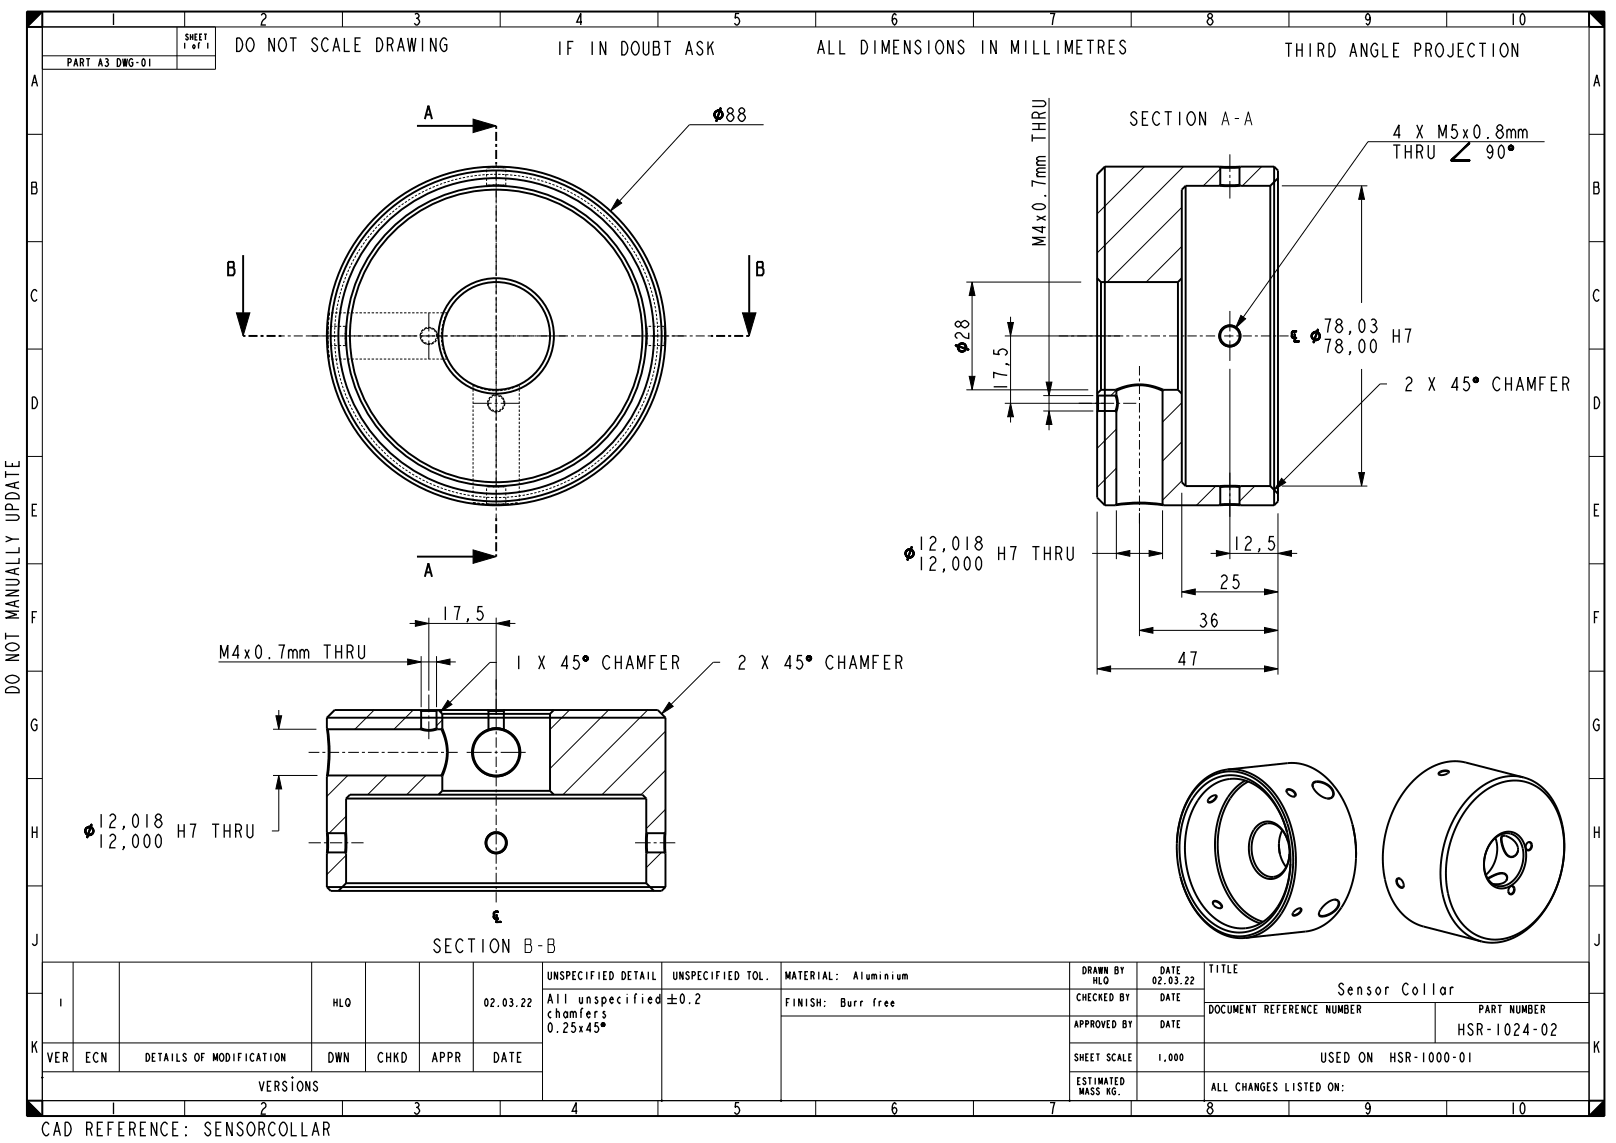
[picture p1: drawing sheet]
<svg xmlns="http://www.w3.org/2000/svg" width="420mm" height="297mm" viewBox="0 0 420 297" stroke-linecap="round" stroke-linejoin="round" font-family="sans-serif">
<g fill="#000">
<path d="M7 3h4l-4 4zM413 3h4v4zM123 31l6 1.7-6 1.8zM160.5 51.7l1.1 1.1-2.9 2zM353.9 48.3l.7 3.5h-1.5zM252.6 73.3l.8 3.5h-1.5zM61.4 81.3h3.5l-1.7 6zM193 81.3h3.5l-1.8 6zM261.9 83.8h1.5l-.8 3.5zM322.5 82l1.2 .8-2.6 2.5zM251.9 97.8h1.5l-.8 3.5zM262.6 104.8l.8 3.5h-1.5z"/>
<path d="M271.9 99.3h1.5l-.8 3.5zM272.6 106.8l.8 3.5h-1.5zM333.1 124.3l1.1 1.1-3.1 1.9zM353.1 122.8h1.5l-.7 3.5zM123 142.9l6 1.7-6 1.8zM290.1 143.8l3.5-.8v1.5zM298.7 143l3.5 .8-3.5 .7zM307.1 153.8l3.5-.8v1.5zM316.1 143l3.5 .8-3.5 .7zM328.6 153l3.5 .8-3.5 .7zM332.1 143.8l3.5-.8v1.5zM106 171.2l3.5 .8-3.5 .7z"/>
<path d="M108 161.2l3.5 .8-3.5 .7zM113.5 172l3.5-.8v1.5zM129 162l3.5-.8v1.5zM285.1 173.8l3.5-.8v1.5zM296.1 163.8l3.5-.8v1.5zM328.6 173l3.5 .8-3.5 .7zM328.6 163l3.5 .8-3.5 .7zM71.7 186h1.5l-.7 3.5zM116.4 182l1.1 1.1-3 1.9zM173.9 182.5l1.1 1.1-3 1.9zM72.5 201.5l.7 3.5h-1.5zM7 286l4 4h-4z"/>
<path d="M413 290l4-4v4z"/>
</g>
<g fill="none" stroke="#000" stroke-width=".26">
<path d="M7 3h4l-4 4zM7 7h410v279h-410zM11 3h402v287h-402zM11 14.5h45M46 7v11M48 3v4M56 7v11h-45M89 3v4M130 3v4M171 3v4M212 3v4M253 3v4"/>
<path d="M294 3v4M335 3v4M376 3v4M413 3h4v4zM7 34.9h4M123 31l6 1.7-6 1.8zM198.5 32.4h-19.3l-18.2 19.9M272.6 25.4v73.9M401.4 36.8h-45.9l-32.4 45.6M413 34.9h4M126.2 43.4l.1 .1M126.5 48.1l-.2 .2"/>
<path d="M126.5 48.1h.1M127.1 48.1h-.6M127.2 48.1h-.3M127.2 48.1h.1M127.2 43.6h-.2M128.2 43.6h-1.7M128.3 48l-1.1 .1M128.5 43.5h.1M128.5 43.5h.9M128.5 43.5l-.3 .1M129 48h.1M129 48h.7"/>
<path d="M129 48h-.8M129.4 43.5l1.6 .1M129.5 43.5h.1M129.7 48h.1M129.7 48l1 .1M130.7 48.1h.8M130.7 48.1h.1M130.9 43.6h.6M131.5 48.1h.1M131.5 43.6h.1M131.5 48.2l.2 .2M131.6 43.5l-.1 .1"/>
<path d="M160.5 51.7l1.1 1.1-2.9 2zM287.3 43.3l-2.2 2.1M297.4 43.3l-12.3 12.3M307.1 53.9l-19.4 19.4M307.6 43.3l-22.5 22.4M317.1 43.9l-4.4 4.4M319.6 40.1v4.6M319.6 45.4v.8M319.6 47v4.6M327.9 43.3l-5 5M333.1 48.3h22.3M353.9 48.3l.7 3.5h-1.5z"/>
<path d="M353.9 51.8v26.9M7 62.8h4M251.1 73.3h29.9M252.6 73.3l.8 3.5h-1.5zM252.6 76.8v21M307.1 64l-9.2 9.3M413 62.8h4M7 90.7h4M61.4 81.3h3.5l-1.7 6zM85 87.3h.1M85.1 84.6l.2 .2M85.2 89.9l-.2 .2"/>
<path d="M85.2 87.3v.7M85.2 87.3v.5M85.2 87.8v.7M85.2 86.8v.5M85.2 86.8h.1M85.2 87.8h.1M85.2 87.8v.2M85.2 86.5v.3M85.2 86.5v.1M85.2 88.5l.1 .8-.1-.8M85.2 86.1v.7M85.2 86v.8"/>
<path d="M85.2 86.1v.4M85.2 88.5l.1 1.3M85.2 86v.1M85.2 85.5v.5M85.3 85.3l-.1 .2M85.3 85.2v.2M85.3 89.7v.7M85.3 84.9l-.1 .7M85.3 84.8l-.1 .7M85.3 89.8v.7M85.3 84.8v.4M85.3 89.8h.1"/>
<path d="M85.4 90.9v.7M85.4 83.7l-.1 .7M85.4 83.6l-.1 .7M85.4 91v.7M85.4 81l.2 .2M85.4 83.2l.1-.7-.1 .7M85.5 92.1l.1 .7zM85.6 93.4l-.2 .2M85.7 81.3l-.1 .7zM86.1 93.3h.6M86.1 81.3h.6M87.1 93.3h.7"/>
<path d="M87.1 81.3h.7M88.2 93.3h.6M88.2 81.3h.6M89.2 93.3h.7M89.2 81.3h.7M89.7 87.8v.2M89.7 86.8v1M89.7 86.8h.1M89.7 87.8h.1M89.7 88v1.1M89.7 86.5v.3M89.7 89.1l.2 .8"/>
<path d="M89.7 85.5h.1M89.7 85.5v1.3M89.7 89.1h.1M89.8 85.3l-.1 .2M89.8 84.8l-.1 .7M89.8 87.3h.1M90 84.6l-.1 .1M90.3 93.3h.6M90.3 81.3h.6M91.3 93.3h.7M91.3 81.3h.7M92.4 93.3h.6"/>
<path d="M92.4 81.3h.6M93.4 93.3h.7M93.4 81.3h.7M94.5 93.3h.6M94.5 81.3h.6M95.5 93.3h.7M95.5 81.3h.7M96.6 93.3h.6M96.6 81.3h.6M97.6 93.3h.7M97.6 81.3h.7M98.7 93.3h.6"/>
<path d="M98.7 81.3h.6M99.7 93.3h.7M99.7 81.3h.7M100.8 93.3h.6M100.8 81.3h.6M101.8 93.3h.7M101.8 81.3h.7M102.9 93.3h.6M102.9 81.3h.6M104 93.3h.6M104 81.3h.6M105 93.3h.6"/>
<path d="M105 81.3h.6M106.1 93.3h.6M106.1 81.3h.6M107.1 93.3h.6M107.1 81.3h.6M108.2 93.3h.6M108.2 81.3h.6M109.2 93.3h.6M109.2 81.3h.6M109.3 87.8l.2 .6M109.3 86.6l-.1 .7M109.8 88.8l.5 .4"/>
<path d="M110 85.7l-.5 .5M110.3 93.3h.6M110.3 81.3h.6M110.8 89.4l.7 .1M111 85.2l-.7 .2M111 85.2h.1M111.3 93.3h.6M111.3 81.3h.6M111.5 89.5h.1M111.5 85.1h.1M111.5 85.1l.6 .1M112.4 93.3h.6"/>
<path d="M112.4 81.3h.6M112.6 89.2l-.7 .2M112.6 85.4l.5 .4M113.4 88.4l-.5 .5M113.4 86.2l.3 .6M113.4 93.3h.6M113.4 81.3h.6M113.7 87.3l-.1 .7M114.5 93.3h.6M114.5 81.3h.6M114.7 87.3v.6M114.7 86.3v.6"/>
<path d="M114.7 88.3l.1 .7M114.8 87.3h.2M114.9 85.2l-.1 .6M114.9 89.4l.1 .6M115.1 84.2l-.2 .6M115.1 90.4l.1 .6M115.4 83.2l-.2 .6M115.4 91.4l.2 .6M115.5 81.3h.7l-.3 .6M115.5 93.3h.7M115.7 82.2l-.2 .6M115.7 92.4l.3 .5"/>
<path d="M116.2 93.4h.2M116.4 81.1l-.2 .1M122.8 99.9l.1 .1M135.1 99.9l-.1 .1M168 87.3h.1M168 84.7l.2 .8M168 89.9l-.1 .1M168.2 89.1l-.1 .7M168.2 85.5h.1M168.2 85.5v1.1M168.2 89.1v.2M168.2 89v.1"/>
<path d="M168.2 86.5v.3M168.2 86.8h.1M168.2 87.8h.1M168.2 87.8v.2M168.2 86.8v1M168.2 87.8v1.3M172.6 89.8l.2 .2M172.6 84.8v.4M172.6 89.8h.1M172.6 89.4v.4M172.6 85.2l.1 .2M172.6 85.3l.1 1.5"/>
<path d="M172.7 89.1l-.1 .3M172.7 89.1l-.1 .2M172.7 88v1.1M172.7 86.5v.3M172.7 88h.1M172.7 87.8h.1M172.7 87.8v.2M172.7 86.8v1M172.8 87.3h.2M172.9 84.5l-.2 .2M193 81.3h3.5l-1.8 6zM251.9 97.8h1.5l-.8 3.5z"/>
<path d="M261.1 87.3h30M261.9 83.8h1.5l-.8 3.5zM262.6 82.3v1.5M262.6 87.3v17.5M271.9 99.3h1.5l-.8 3.5zM319.6 95.8v49.5M322.5 82l1.2 .8-2.6 2.5zM353.9 95.9v26.9M360.5 99.8h-1.8l-25.1 25M413 90.7h4M7 118.6h4M123 101.1v.7"/>
<path d="M123 102.2v.6M123 103.3v.6M123 104.3v.6M123 105.4v.6M123 106.4v.6M123 107.5v.6M123 108.5v.6M123 109.6v.6M123 110.6v.6M123 111.7v.6M123 112.7v.6M123 113.8v.6"/>
<path d="M123 114.8v.7M123 115.9v.6M123 116.9v.7M123 118v.6M123 119v.7M123.5 100.4l-.5-.3v.6M123.9 100.5l.6 .3M124.9 100.9l.6 .2M125.9 101.2l.6 .1M126.8 104.8h.1M126.8 105.3l.3 .6M126.9 101.4l.6 .1"/>
<path d="M126.9 104.1l-.1 .7M127.3 106.3l.6 .4M127.5 103.1l-.4 .6M127.9 101.5h.6M128.3 106.9l.7 .1M128.5 102.6l-.6 .3M128.5 102.6h.1M129 107h.1M129 101.5h.1M129 102.5h.1M129 102.5l.6 .2M129.4 107h.1"/>
<path d="M129.6 101.5h-.6M129.6 101.5h.1M130 106.7l-.6 .3M130 102.9l.6 .4M130.6 101.4l-.6 .1M130.6 101.4h.1M130.8 103.7l.3 .6M130.8 105.9l-.4 .6M131.1 104.8h.1M131.1 104.8l-.1 .7M131.6 101.3l-.6 .1M132.6 101l-.6 .2"/>
<path d="M133.6 100.7l-.6 .2M134.6 100.3l-.6 .2M135 100.1v.6M135 101.1v.7M135 102.2v.6M135 103.3v.6M135 104.3v.6M135 105.4v.6M135 106.4v.6M135 107.5v.6M135 108.5v.6M135 109.6v.6"/>
<path d="M135 110.6v.6M135 111.7v.6M135 112.7v.6M135 113.8v.6M135 114.8v.7M135 115.9v.6M135 116.9v.7M135 118v.6M135 119v.7M251.1 101.3h31.7M261.1 104.8h26M262.6 104.8l.8 3.5h-1.5z"/>
<path d="M262.6 108.3v1.5M271.1 106.8h13M271.1 102.8h13M272.6 106.8l.8 3.5h-1.5zM272.6 102.8v4M272.6 110.3v1.5M290 101.4l-1.3 1.4M290.1 111.5l-5 5M307.1 104.7l-4.9 5M307.1 114.8l-4.9 5M413 118.6h4M122.8 130.7l-.1 .1"/>
<path d="M123 120.1v.6M123 121.1v.7M123 122.2v.6M123 123.2v.7M123 124.3v.6M123 125.3v.7M123 126.4v.6M123 127.4v.7M123 128.5v.6M123 129.5v.7M123.6 130.7l-.6-.1 .6 .1M124 130.7l.7 .1"/>
<path d="M124.1 130.8h.6M124.7 130.8h.1M125.1 130.9h.7M125.3 130.9h.7M126.2 131h.7M126.2 126.2l.2 .2M126.4 131h.8M126.5 131l-.2 .1M126.5 131h.4M126.5 126.5h.7M126.5 126.5h.1M126.9 131h.1"/>
<path d="M126.9 131h1.1M127.1 126.5h.1M127.2 126.5h1M127.3 131h.7M127.7 131h.8M128 131h.2M128.2 126.5l.8 .1M128.2 126.5h.1M128.2 131h.3M128.4 131h.6M128.5 131h.5M129 126.6h.1"/>
<path d="M129.1 131h-.1M129.7 131h-.7M129.7 126.5l-.7 .1M130.2 131h-.5M130.2 131h-.7M130.6 131h-.4M130.7 126.5h-1M130.7 131h.3h-.4M130.7 131h-.5M131 126.5h-.3M131.3 131h-.7M131.3 131h-.6"/>
<path d="M131.5 126.5h.1M131.5 126.5h-.8M131.6 131.1l.1 .1M131.6 126.3l-.1 .2M132.2 130.9l-.9 .1M132.3 130.9l-.6 .1M133.3 130.8l-.7 .1M133.4 130.8l-.6 .1M133.9 130.7h.6l-.7 .1M135 120.1v.6M135 121.1v.7M135 122.2v.6"/>
<path d="M135 123.2v.7M135 124.3v.6M135 125.3v.7M135 126.4v.6M135 127.4v.7M135 128.5v.6M135 129.5v.7M135.1 130.7l.1 .1M285.1 133v42.3M290.1 121.7l-5 5M290.1 132.6v12.7M296.1 133.3v32"/>
<path d="M302.2 132.6v12.7M307.1 125l-4.9 5M307.1 128v27.3M316 126.3l-5 5M326.1 126.3l-4 4M332.1 133.4v41.9M333.1 124.3l1.1 1.1-3.1 1.9zM333.1 126.3h22.3M353.1 122.8h1.5l-.7 3.5zM7 146.5h4M123 142.9l6 1.7-6 1.8zM283.8 143.8h6.3"/>
<path d="M290.1 143.8l3.5-.8v1.5zM293.6 143.8h5.1M298.7 143l3.5 .8-3.5 .7zM307.1 153.8l3.5-.8v1.5zM310.6 153.8h18M314.6 143.8h1.5M316.1 143l3.5 .8-3.5 .7zM319.6 143.8h12.5M328.6 153l3.5 .8-3.5 .7zM332.1 143.8l3.5-.8v1.5zM335.6 143.8h1.5M413 146.5h4"/>
<path d="M7 174.4h4M56.8 172h49.2M106 171.2l3.5 .8-3.5 .7zM106.5 162h1.5M108 161.2l3.5 .8-3.5 .7zM109.5 170.5v13.2M109.5 172h4M111.5 160.5v19M111.5 162h17.5M113.5 172l3.5-.8v1.5zM113.5 170.5v13.2M117 172h1.5"/>
<path d="M129 162l3.5-.8v1.5zM129 160.5v25.2M129.1 172.1h-1.8l-10.4 10.4M132.5 162h1.5M187.2 172.1h-1.8l-11 10.9M285.1 173.8l3.5-.8v1.5zM288.6 173.8h40M296.1 163.8l3.5-.8v1.5zM299.6 163.8h29M328.6 173l3.5 .8-3.5 .7zM328.6 163l3.5 .8-3.5 .7zM413 174.4h4"/>
<path d="M71 189.5h11.2M71.7 186h1.5l-.7 3.5zM72.5 184.5v1.5M87.1 184.5l-2.1 2.1M97.2 184.5l-5 5M107.4 184.5l-5 5M115 187.1l-1.5 1.5M116.4 182l1.1 1.1-3 1.9zM148 184.5l-5 5.1M158.2 184.5l-15.2 15.2M168.3 184.5l-22 22M173 190l-16.5 16.5"/>
<path d="M173.9 182.5l1.1 1.1-3 1.9zM7 202.3h4M71 201.5h11.5M72.5 201.5l.7 3.5h-1.5zM72.5 205v10.9h-1.8M89.9 212.1l-4.4 4.4M90.4 201.5l-5.4 5.4M100.5 201.5l-5 5M110.7 201.5l-5 5M173 200.2l-6.4 6.3M173 210.3l-5 5M413 202.3h4"/>
<path d="M7 230.2h4M89.9 222.3l-4.9 4.9M171.9 221.5l-3.9 4M413 230.2h4M7 258.1h4M11 250h402M19 250v28.5M31 250v28.5M81 250v28.5M95 250v28.5M109 250v28.5M123 250v28.5"/>
<path d="M141 257h172M141 250v36M172 250v36M203 250v36M278 250v36M295.5 250v36M313 250v36M413 258.1h4M11 271h130M11 278.5h130M203 264h110M278 271h135"/>
<path d="M278 278.5h135M313 260.5h100M373 260.5v10.5M7 286l4 4h-4zM48 286v4M89 286v4M130 286v4M171 286v4M212 286v4M253 286v4M294 286v4M335 286v4"/>
<path d="M376 286v4M413 290l4-4v4z"/>
</g>
<g fill="none" stroke="#000" stroke-width=".51">
<path d="M7 7l4-4v4zM7 3h410v287h-410zM413 3l4 4h-4zM108.4 32.7h14.6M110.4 31l.9-3.5 1 3.5M110.8 29.8h1.1M287.1 43.3l-2 2v84l2 2M287.1 43.3v88M287.1 43.3h29.8M308.1 48.3l-1 1v76l1 1M308.1 48.3v78M308.1 48.3h8.8"/>
<path d="M316.9 43.3h5.5M316.9 48.3h5.5M316.9 43.3l.2 .2M317.1 43.5h5M317.1 48h5M317.1 48l-.2 .3M317.1 43.5v4.5M322.1 43.5v4.5M322.1 48l.3 .3M322.4 43.3l-.3 .2M322.4 48.3h7.7M322.4 43.3h8.7"/>
<path d="M330.1 48.3v78M331.1 43.3v88M331.1 43.3l1 1v86l-1 1M332.1 46.3l-2 2M59.3 68h1.3l.2 .3v.9l-.2 .3 .4 .6v.9l-.4 .5h-1.3zM59.3 69.5h1.3M63.2 66.3v15M194.7 66.3v15M196.8 68h1.3l.2 .3v.9l-.2 .3 .3 .6v.9l-.3 .5h-1.3zM196.8 69.5h1.3M285.1 72.3l1 1M286.1 73.3v28"/>
<path d="M286.1 73.3h20M306.1 73.3v28M307.1 72.3l-1 1M316.9 87.3a2.75 2.75 0 0 1 2.7-2.8 2.75 2.75 0 0 1 2.8 2.8M316.9 87.3a2.75 2.75 0 0 0 2.7 2.8 2.75 2.75 0 0 0 2.8-2.8M316.9 87.3a2.75 2.75 0 0 1 2.7-2.7 2.75 2.75 0 0 1 2.8 2.7M316.9 87.3a2.75 2.75 0 0 0 2.7 2.7 2.75 2.75 0 0 0 2.8-2.7M316.9 87.3h.2M322.1 87.3h.3M285.1 102.5l.3 .3M285.4 102.8v4M285.4 106.8h4.5"/>
<path d="M285.4 102.8h4.5M285.4 106.8l-.3 .2M286.1 101.3h3.8M286.1 101.3l-1 1M289.9 101.3a14.5 14.5 0 0 1 12.5 0M289.9 101.3l.2 .2M289.9 102.8l.4 2-.4 2M289.9 106.8l.2 .2M290.1 101.5a13.2 13.2 0 0 1 12.1 0M290.1 102.5l.4 2.3-.4 2.2M290.1 101.5v1M290.1 107v24"/>
<path d="M290.1 102.5l-.2 .3M302.2 101.5v29.5M302.4 101.3h3.7M302.4 101.3l-.2 .2M306.1 101.3l1 1M287.1 131.3h2.8M290.1 131l-.2 .3M296.1 130.8l-6.2 .5M296.1 130.8l6.3 .5M296.1 130.6l-6 .4M296.1 130.6l6.1 .4M296.1 130.6v.2"/>
<path d="M302.2 131l.2 .3M302.4 131.3h14.5M308.1 126.3h8.8M316.9 131.3h5.5M316.9 126.3h5.5M316.9 126.3l.2 .3M317.1 131h5M317.1 126.6h5M317.1 126.6v4.4M317.1 131l-.2 .3M322.1 131l.3 .3M322.1 126.6v4.4"/>
<path d="M322.4 131.3h8.7M322.4 126.3h7.7M322.4 126.3l-.3 .3M330.1 126.3l2 2M108.4 144.6h14.6M110.4 149.9l.9-3.5 1 3.5M110.8 148.7h1.1M85 189.2l.4 6.3M85 186.5l2-2h84l2 2M85 186.5v2.7M85 189.2l.2 .3M85 186.5h88"/>
<path d="M85.2 189.5l.5 6M85.2 189.5h24M85.4 195.5h.3M85.4 195.5l-.4 6.2M85.7 195.5l-.5 6M109.2 189.5a6.5 6.5 0 0 0 4.5 0M109.2 184.5l.3 .2M109.5 189.2a5 5 0 0 0 4 0M109.5 189.2l-.3 .3M109.5 184.7v4.5M109.5 184.7h4M113.5 184.7v4.5"/>
<path d="M113.5 189.2l.2 .3M113.7 184.5l-.2 .2M113.7 189.5h1M114 184.5l1 1M114.7 189.5a13.2 13.2 0 0 1 0 12M115 189.2a14.5 14.5 0 0 1 0 12.5M115 189.2l-.3 .3M115 185.5v3.7M115 185.5h28M122.7 195.5a6.3 6.3 0 0 1 6.3-6.3 6.3 6.3 0 0 1 6.2 6.3M122.7 195.5a6.3 6.3 0 0 0 6.3 6.2 6.3 6.3 0 0 0 6.2-6.2M122.7 195.5h.3"/>
<path d="M126.7 184.5l.3 .2M127 189.7a5 5 0 0 1 4 0M127 189.7l-.2 .2M127 184.7v5M127 184.7h4M131 184.7v5M131 189.7l.1 .2M131.2 184.5l-.2 .2M135 195.5h.2M143 185.5v20M144 184.5l-1 1M173 186.5v29.7"/>
<path d="M334.6 198.3a14.2 14.2 0 0 1 12.8 6.8 28.8 28.8 0 0 1 1.2 30.7 13 13 0 0 1-9.3 6.3M381 198.1a14.2 14.2 0 0 0-13.4 4.5 28.7 28.7 0 0 0-6.4 29.8 13.6 13.6 0 0 0 8.8 8.4M85 216.2v5.5M85 201.7v14.5M85 216.2l.2 .3M85.2 216.5v5M85.2 201.5l-.2 .2M85.2 216.5h4.5M85.2 201.5h29.5M89.7 216.5v5M89.9 216.2v5.5M89.9 207.5v8.7"/>
<path d="M89.9 207.5l1-1h76.1l1 1M89.9 216.2l-.2 .3M89.9 207.5h78.1M114.7 201.5l.3 .2M115 201.7v3.8M115 205.5l-1 1M115 205.5h28M129 216.2a2.75 2.75 0 0 1 2.7 2.8 2.75 2.75 0 0 1-2.7 2.7M129 216.2a2.75 2.75 0 0 0-2.8 2.8 2.75 2.75 0 0 0 2.8 2.7M143 205.5l1 1M168 216.2l.2 .3M168 207.5v8.7"/>
<path d="M168 216.2v5.5M168.2 216.5h4.5M168.2 216.5v5M172.7 216.5v5M173 216.2l-.3 .3M173 216.2v5.5M305.9 219a21.6 21.6 0 0 1 7.6-16.9 11.5 11.5 0 0 1 14.7 .9 26.8 26.8 0 0 1 8.6 20.8 22.3 22.3 0 0 1-7 17.3 11.6 11.6 0 0 1-15.7-.7 24.3 24.3 0 0 1-7.3-12.6M305.9 219v.1a30.5 30.5 0 0 0 .9 8.7M305.9 219a21.4 21.4 0 0 1 7.1-16.2 11.5 11.5 0 0 1 15.3 1.1 27.3 27.3 0 0 1 7.7 22.4 20.3 20.3 0 0 1-7.7 15.1 11.7 11.7 0 0 1-15.2-2.1 24.2 24.2 0 0 1-6.3-11.5M313.9 208h.1M313.9 207.9v.1M315.8 206.6l.1 .1"/>
<path d="M315.9 206.7l.2 .2-.2 .5M315.9 206.6a1.94 1.94 0 0 0-2 1.5v.2a.75 .75 0 0 0 1.3 0l.8-.8M315.9 206.6l.1 .1M315.9 207.4a1.45 1.45 0 0 1-1.9 .8l-.1-.2M315.9 207.4l.1 .1M316 206.7h.1M316.1 206.7l.1 .3-.2 .5M323.6 202.8a16.3 16.3 0 0 0-7.3 11.6 25.3 25.3 0 0 0 6.2 22.5l2.2 1.7 2.8 1.4M324.4 203.1a15.6 15.6 0 0 0-7.5 11.5 24.7 24.7 0 0 0 6.3 22l2.3 1.7 2.8 1.2M332.4 219.2l.3 2.8M332.4 219.2l.3 2.9M333.3 215.8l-.7 1.7-.2 1.7"/>
<path d="M334.4 205.8l.8 .8 .9 .4M334.4 205.8v-.1a.6 .6 0 0 1 .3-.7 .6 .6 0 0 1 .7 .1 1.25 1.25 0 0 1 1.1 1.8l-.4 .1M334.4 205.8v-.1a.61 .61 0 0 1 .4-.6 .61 .61 0 0 1 .7 .2 1.07 1.07 0 0 1 .9 1.6l-.3 .1M334.4 205.8h.1M334.5 216.3a18.7 18.7 0 0 0-10.2-13.3 10.7 10.7 0 0 0-13 5 25.3 25.3 0 0 0 3.3 29.6 10.5 10.5 0 0 0 13.5 2 17.9 17.9 0 0 0 7.2-13.7l.1-1.4M334.5 216.3a29.1 29.1 0 0 1 .9 8.2M334.5 216.3a19.9 19.9 0 0 0-10.4-14 11.1 11.1 0 0 0-13.8 4.7 26.7 26.7 0 0 0-1.5 24.5 17 17 0 0 0 10.6 10.5 11.3 11.3 0 0 0 12.5-5.6 23.4 23.4 0 0 0 3.5-11.9M334.8 218.9a5.8 5.8 0 0 0-5.1-5 5.1 5.1 0 0 0-4.3 5 8.1 8.1 0 0 0 3.8 8.7 4.2 4.2 0 0 0 5.4-3.2l.5-2.5M334.8 218.9l.3 3M334.8 218.9a6.3 6.3 0 0 0-5.4-5.4 5.1 5.1 0 0 0-4.5 4.5 8.9 8.9 0 0 0 3.8 10.1 4.5 4.5 0 0 0 5.9-3.4l.5-2.8M341.3 204.7a5.6 5.6 0 0 0 3.7 2.8M342.1 203a4.1 4.1 0 0 1 4.5 3.5 1.22 1.22 0 0 1-1.1 1"/>
<path d="M342.1 203a1.01 1.01 0 0 0-.9 .6 1.01 1.01 0 0 0 .1 1.1M342.1 203l.1 .2M342.2 203.2a.94 .94 0 0 0-.9 .5 .94 .94 0 0 0 0 .9M342.2 203.2a3.8 3.8 0 0 1 4.3 3.4 1.18 1.18 0 0 1-1.1 .9M345 207.5h.5M345.4 207.5h-.4M345.4 207.5h.1M351.5 214.4a29.8 29.8 0 0 1 .9 8.4M374.1 201.3l.1 .1M376.5 200.8v-.2a1.76 1.76 0 0 0-2.5 .6l.1 .1M376.5 200.8h.1M376.5 200.7l-.3 .3a2.72 2.72 0 0 1-2.1 .3"/>
<path d="M376.5 200.7l.1-.2a1.97 1.97 0 0 0-2.7 .6l.2 .2M382.6 206.4a14.1 14.1 0 0 1 13.7-4.3 14.8 14.8 0 0 1 9.5 11.2 28.8 28.8 0 0 1-9.1 28.3 12.7 12.7 0 0 1-14.5 1.9 16.9 16.9 0 0 1-7.6-12.8 29.4 29.4 0 0 1 8-24.3zM383.2 207.9a13.8 13.8 0 0 1 12.9-4.8 13.5 13.5 0 0 1 9.4 10 27.4 27.4 0 0 1-8.5 27.9 12.1 12.1 0 0 1-14 1.6 17.2 17.2 0 0 1-7.2-14.1 28.1 28.1 0 0 1 7.4-20.6zM388.3 218.1a4.2 4.2 0 0 1 4.4-1.4 4.2 4.2 0 0 1 3 3.5 8.5 8.5 0 0 1-4.5 9.9 4.2 4.2 0 0 1-5.3-3.8 9.3 9.3 0 0 1 2.4-8.2zM388.4 217.8a4.5 4.5 0 0 1 4.7-1.6 4.5 4.5 0 0 1 3.3 3.8 9.1 9.1 0 0 1-4.9 10.7 4.6 4.6 0 0 1-5.7-4.4 10 10 0 0 1 2.6-8.5zM388.7 217.7l.1 .3a9.2 9.2 0 0 1-2.6 9.3M390.2 219.1a4 4 0 0 0 2.5 3.6 1.88 1.88 0 0 0 1.9-1.9M390.4 219.1a3.9 3.9 0 0 0 2.3 3.5 1.84 1.84 0 0 0 1.8-1.8M390.4 219.1h-.2M391.1 217.1v.1M391.1 217.1h-.3a.79 .79 0 0 0-.5 1.2l.1 .8M391.1 217.1l.1 .1a4.1 4.1 0 0 1 3.4 3.6"/>
<path d="M391.1 217.1h-.5a.99 .99 0 0 0-.5 1.5l.1 .5M396.9 219.1a.84 .84 0 0 1 1.2 0 .84 .84 0 0 1 0 1.2 .82 .82 0 0 1-1.1 .6 .82 .82 0 0 1-.4-1.2zM397.5 218.9a1 1 0 0 1 .4 1.2 1 1 0 0 1-1.1 .7l-.2-.5M85 230.5l1 1h86l1-1M85 221.7v8.8M85 230.5h88M85.2 221.5l-.2 .2M85.2 221.5h4.5M89.7 221.5l.2 .2M89.9 221.7v7.8M89.9 229.5h78.1M89.9 229.5l-2 2"/>
<path d="M168 229.5l2 2M168 221.7v7.8M168.2 221.5h4.5M168.2 221.5l-.2 .2M172.7 221.5l.3 .2M173 221.7v8.8M315.3 234.9a.64 .64 0 0 1 .2-.8 .64 .64 0 0 1 .8 .1l.6 .3a.95 .95 0 0 1 .5 1.4l-.3 .1M315.3 234.9l.1 .2a2.2 2.2 0 0 0 1.7 .9M315.3 234.9v.1M315.3 234.9v-.1a.67 .67 0 0 1 .4-.6 .67 .67 0 0 1 .8 .2 1.05 1.05 0 0 1 .8 1.5l-.2 .1M317.1 236h-.1M332.7 222l.6 1.7 1 1.6"/>
<path d="M335.9 237.7h.1M337.7 236h.1M337.8 236l.3 .3-.2 .5M337.8 236a2.18 2.18 0 0 0-1.9 1.6v.1M337.8 236l.3 .1a.55 .55 0 0 1 0 .8M337.9 236.8a1.38 1.38 0 0 1-1.9 .8v-.2M337.9 236.8l.2 .1M338.1 236.9l-.6 .6a1.03 1.03 0 0 1-1.6 .2M342.8 237.1v.3a.75 .75 0 0 0 1.1 .6M343.9 238v.2M346.8 233.8a4.8 4.8 0 0 0-4 3.9 .87 .87 0 0 0 1.1 .5M346.8 233.8a1.16 1.16 0 0 1 1.3 .6 1.16 1.16 0 0 1-.4 1.4v.1"/>
<path d="M346.8 233.8h.1M346.8 233.8a1.14 1.14 0 0 1 1.1 .7 1.14 1.14 0 0 1-.4 1.3M347.5 235.8a5.6 5.6 0 0 1-3.6 2.2M347.5 235.8l.2 .1M347.7 235.9a5.9 5.9 0 0 1-3.8 2.3M362.9 229.2a1.32 1.32 0 0 0 1.8 1.3l.1-.4M363.1 229.2a1.18 1.18 0 0 0 1.6 1.2l.1-.3M363.1 229.2h-.2M363.9 228.4l-.1-.1a.61 .61 0 0 0-.7 .2 .61 .61 0 0 0 0 .7M363.9 228.4l.6 .6 .3 1.1M363.9 228.4v-.1a.67 .67 0 0 0-.9 .1 .67 .67 0 0 0-.1 .8M386.6 228.2a5.7 5.7 0 0 1 4.4-1.3 1.2 1.2 0 0 1 .5 1.9"/>
<path d="M386.7 228.4a5.5 5.5 0 0 1 4.3-1.3 1.17 1.17 0 0 1 .5 1.7M391.5 228.8a3.5 3.5 0 0 1-3.5 .9M392.4 230.5a.84 .84 0 0 1 1.2 0 .84 .84 0 0 1-.1 1.2 .82 .82 0 0 1-1.1 .7 .82 .82 0 0 1-.3-1.3zM393 230.3a1 1 0 0 1 .4 1.2 1 1 0 0 1-1.1 .7l-.3-.5M10.8 279.8l.4 .4M11.2 279.8l-.4 .4M75.8 279.8l.4 .4M76.2 279.8l-.4 .4M7 286h4v4zM171.8 285.8l.4 .4M172.2 285.8l-.4 .4M202.8 285.8l.4 .4"/>
<path d="M203.2 285.8l-.4 .4M277.8 285.8l.4 .4M278.2 285.8l-.4 .4M413 286h4l-4 4z"/>
<circle cx="129" cy="87.3" r="44"/>
<circle cx="129" cy="87.3" r="43"/>
<circle cx="129" cy="87.3" r="41"/>
<circle cx="129" cy="87.3" r="39"/>
<circle cx="129" cy="87.3" r="38"/>
<circle cx="129" cy="87.3" r="14"/>
<circle cx="129" cy="87.3" r="15"/>
<circle cx="319.6" cy="87.3" r="2.5"/>
<circle cx="129" cy="195.5" r="6"/>
<circle cx="129" cy="195.5" r="6.2"/>
<circle cx="129" cy="219" r="2.5"/>
</g>
<path d="M129 32.7v10M73.2 87.3h-10M194.7 87.3h-10M129 134.6v10" fill="none" stroke="#000" stroke-width=".51" stroke-dasharray=".8 .8 2.3 .8" stroke-linecap="butt"/>
<path d="M129 42.7v91.9M85 87.3h-11.8M89.7 87.3h-4.5M114.7 87.3h-24.8M168 87.3h-53M172.7 87.3h-4.5M184.7 87.3h-11.7" fill="none" stroke="#000" stroke-width=".26" stroke-dasharray=".8 .8 2.3 .8" stroke-linecap="butt"/>
<g fill="none" stroke="#000" stroke-width=".35">
<path d="M61.5 9.9a1.2 1.2 0 0 1 1.4 .8 2.17 2.17 0 0 1-.7 2.7h-.7zM116.1 10.4l-.5-.5a1.15 1.15 0 0 0-1.1 .8 2.17 2.17 0 0 0 .7 2.7h.4l.5-.6v-1.2h-.7M212.5 14l.9-3.5 .9 3.5M212.9 12.8h1M292.5 11.1l-.5-.6a.8 .8 0 0 0-.9 .9l.5 .5a1.23 1.23 0 0 1 .7 1.8l-.3 .3a1.15 1.15 0 0 1-1.1-.9M334 11.3h1.8M394.4 11.3v3.5l-1.4-3.5v3.5M268.3 26.2h2.9l.6 .5v.4l-.6 .6h-2.9M295.4 29.6l-.5-.6a.82 .82 0 0 0-.9 .9l.5 .6a1.21 1.21 0 0 1 .8 1.8l-.4 .2a1.2 1.2 0 0 1-1.1-.8M1.5 119.8v1.4h3.5v-1.4M3.2 120.3v.9M1.7 178.9a2.23 2.23 0 0 1 3.3 .4v.7h-3.5v-.7z"/>
<path d="M93.2 167.6v2.9l.6 .6h.4l.5-.6v-2.9M114.4 244.6l-.6-.6a.82 .82 0 0 0-.9 .9l.5 .6a1.21 1.21 0 0 1 .8 1.7l-.4 .3a1.2 1.2 0 0 1-1.1-.9M169.7 252.5v2h.8M171.5 259.7l-.5-.6a.92 .92 0 0 0-.5 .8 .92 .92 0 0 0 .5 .8l.5-.6M171.5 258.2v2.5M173.4 259.5h2.5M174.7 258.2v2.5M177.1 258.5l.2-.3a1.69 1.69 0 0 1 0 2.5 1.77 1.77 0 0 1-.2-2.2zM180.8 258.7l.4-.5h.3l.3 .5a.97 .97 0 0 1-.6 1l-.4 1h1M217.5 254.3l.1 .2zM217.5 253.2l.1 .1zM234.6 253.5l.4-.3 .2 .3v1"/>
<path d="M234.6 253.2v1.3M235.2 253.5l.4-.3 .2 .3v1M38 273.7a1.01 1.01 0 0 1 .9 1 1.01 1.01 0 0 1-.9 1zM74 273.7v2l-.8-2v2M173.4 260.7h2.5M179.2 260.5l.1 .2zM231.6 260.7h.7l-.3-.5a.74 .74 0 0 0-.4 .6 .74 .74 0 0 0 .4 .7l.3-.3M343.5 273.5v2.1l.4 .4h.2l.4-.4v-2.1M351.2 262.2h.5M352 261.2h-.8v2h.8M352.8 262.2h.5l.3-.3v-.3l-.3-.4h-.5v2M353.3 262.2l.3 1"/>
<path d="M12.7 292.2l-.5-.6a1.15 1.15 0 0 0-1 .9 2.17 2.17 0 0 0 .7 2.6h.3l.5-.6M347.8 281.4v2l-.8-2v2M348.9 283.2l.1 .2zM348.9 282.1l.1 .1z"/>
</g>
<path d="M113.5 87.3a2 2 0 0 0-2.9-1.8 2 2 0 0 0-.4 3.3 2 2 0 0 0 3.2-1l.1-.5M113.7 87.3a2.25 2.25 0 0 0-3.2-2 2.25 2.25 0 0 0-.5 3.7 2.25 2.25 0 0 0 3.6-1.1l.1-.6M171 87.3a42 42 0 0 0-62.2-36.8 42 42 0 0 0-2.5 72.2 42 42 0 0 0 64.6-32.5l.1-2.9M131 104.8a2 2 0 0 0-2.9-1.8 2 2 0 0 0-.4 3.3 2 2 0 0 0 3.2-1l.1-.5M131.2 104.8a2.25 2.25 0 0 0-3.2-2 2.25 2.25 0 0 0-.5 3.7 2.25 2.25 0 0 0 3.6-1.1l.1-.6" fill="none" stroke="#000" stroke-width=".26" stroke-dasharray=".6 .4" stroke-linecap="butt"/>
<!-- layer: 02___PRT_ALL_AXES -->
<g fill="none" stroke="#000" stroke-width=".26">
<path d="M126.5 44.1v.7M126.5 45.2v.7M126.5 46.3v.7M126.5 47.5v.6M129 44.3v2.9M129 48v.7M129 49.5v2.9M129 53.2v.8M129 54.8v2.8M129 58.4v.8M129 60v2.9M131.5 44.1v.7"/>
<path d="M131.5 45.2v.7M131.5 46.3v.7M131.5 47.5v.6M129 63.7v.7M129 65.2v2.9M129 68.9v2.8M129 72.5v.8M129 74.1v2.4M129 77.3v.8M129 78.9v2.4M80.2 87.3h2.5M83.5 87.3h.7"/>
<path d="M85 87.3h2.5M85.7 89.8h.7M85.7 84.8h.7M86.9 89.8h.6M86.9 84.8h.6M88 89.8h.7M88 84.8h.7M88.3 87.3h.7M89.1 89.8h.7M89.1 84.8h.7M89.8 87.3h2.5M93.1 87.3h.8"/>
<path d="M94.6 87.3h2.5M97.9 87.3h.8M99.4 87.3h2.5M102.7 87.3h.8M104.3 87.3h2.4M107.5 87.3h.8M109.1 87.3h2.4M111.5 81.3v4.8M111.5 86.9v.8M111.5 88.5v4.8M112.3 87.3h.8M113.9 87.3h2.4"/>
<path d="M117.1 87.3h.8M118.7 87.3h9.1M128.6 87.3h.7M129 82.1v.8M129 83.7v2.4M129 86.9v.8M129 88.5v2.4M129 91.7v.8M129 93.3v2.4M129 96.5v.8M129 98.1v2.4M130.1 87.3h2.5"/>
<path d="M133.4 87.3h.7M134.9 87.3h2.5M138.2 87.3h.7M139.7 87.3h2.5M142.9 87.3h.8M144.5 87.3h2.5M164.1 87.3h3M167.9 87.3h.8M168.6 89.8h.6M168.6 84.8h.6M169.4 87.3h3M169.7 89.8h.7"/>
<path d="M169.7 84.8h.7M170.8 89.8h.7M170.8 84.8h.7M171.9 89.8h.7M171.9 84.8h.7M173.2 87.3h.8M174.7 87.3h3M275.2 87.3h2.4M278.4 87.3h.8M280 87.3h2.4M283.2 87.3h.8M284.7 87.3h2.5"/>
<path d="M287.9 87.3h.8M289.5 87.3h2.4M292.7 87.3h.8M294.3 87.3h2.4M296.1 95.1v2.5M296.1 98.3v.8M296.1 99.9v2.5M297.5 87.3h.8M299.1 87.3h2.4M302.3 87.3h.8M303.8 87.3h2.5M307 87.3h.8"/>
<path d="M308.6 87.3h2.4M311.8 87.3h.8M313.4 87.3h2.4M316.6 87.3h.8M318.2 87.3h2.4M319.6 80.8v5.3M319.6 86.9v.8M319.6 88.5v5.3M321.4 87.3h.7M322.9 87.3h2.5M326.1 87.3h.8M327.7 87.3h2.4"/>
<path d="M330.9 87.3h.8M332.5 87.3h2.4M123 104.8h4.8M128.6 104.8h.7M129 101.3v.8M129 102.8v2.9M129 106.5v2.9M129 110.1v.8M129 111.7v2.9M129 115.4v.8M129 116.9v2.9M130.1 104.8h4.9"/>
<path d="M280.4 104.8h3.4M284.6 104.8h.8M286.1 104.8h3.5M290.3 104.8h.8M291.9 104.8h3.4M296.1 103.2v.7M296.1 104.7v2.5M296.1 108v.7M296.1 109.5v2.5M296.1 112.8v.8M296.1 114.3v2.5M296.1 117.6v.8"/>
<path d="M296.1 119.1v2.5M126.5 126.9v.7M126.5 128v.7M126.5 129.2v.6M126.5 130.3v.7M129 120.6v.8M129 122.2v2.9M129 125.8v.8M129 127.4v2.9M131.5 126.9v.7M131.5 128v.7M131.5 129.2v.6"/>
<path d="M131.5 130.3v.7M296.1 122.4v.8M296.1 124v2.4M296.1 127.2v.8M296.1 128.8v2.4M296.1 132v.8M296.1 133.6v2.4M319.6 122.8v4.6M319.6 128.2v.8M319.6 129.7v4.6M129 176.5v2.7M129 180v.8"/>
<path d="M80.2 195.5h2.8M83.8 195.5h.8M85.3 195.5h2.8M88.9 195.5h.8M90.5 195.5h2.8M94.1 195.5h.7M95.6 195.5h2.8M99.2 195.5h.8M100.8 195.5h2.8M104.3 195.5h.8M105.9 195.5h2.8M109.5 195.5h.8"/>
<path d="M111 195.5h2.8M111.5 180.5v4.6M111.5 185.9v.8M111.5 187.4v4.7M114.6 195.5h.8M116.2 195.5h2.8M121.3 195.5h6.5M128.6 195.5h.7M129 181.5v2.7M129 185v.8M129 186.6v2.7M129 190v.8"/>
<path d="M129 191.6v2.7M129 195.1v.7M129 196.6v2.7M130.1 195.5h6.5M80.2 219h3.2M84.2 219h.8M85.8 219h3.1M89.7 219h.8M91.3 219h3.2M129 200.1v.8M129 201.7v2.6M129 205.1v.8"/>
<path d="M129 206.7v2.7M129 210.1v.8M129 211.7v2.7M129 215.2v.8M129 216.7v2.7M165 219h4.1M169.9 219h.8M171.5 219h4M129 220.2v.8M129 221.8v2.6M129 225.2v.8M129 226.8v2.7"/>
<path d="M129 230.3v.7M129 231.8v2.7"/>
</g>
<path d="M334.6 198.3l-15.6 1.7M381 198.1l15 3.9M339.3 242.1l-15.6 1.6M370 240.8l15 3.8" fill="none" stroke="#000" stroke-width=".51"/>
<g font-size="5.3">
<text x="185.2" y="31.5">⌀</text>
<text x="376.4" y="41.2">∠</text>
<text x="391.7" y="41.2">°</text>
<text x="335.1" y="88.8">℄ ⌀</text>
<text x="251.8" y="91.8" transform="rotate(-90 251.8 91.8)">⌀</text>
<text x="382.5" y="101.5">°</text>
<text x="234.8" y="145.5">⌀</text>
<text x="151.2" y="173.9">°</text>
<text x="209.2" y="173.8">°</text>
<text x="21.7" y="217.7">⌀</text>
<text x="127.7" y="239.7">℄</text>
</g>
<g font-size="4.6">
<text x="63.1" y="13.4">DO NOT SCALE DRAWING</text>
<text x="145.8" y="14.3">IF IN DOUBT ASK</text>
<text x="215.3" y="14">ALL DIMENSIONS IN MILLIMETRES</text>
<text x="336.1" y="14.8">THIRD ANGLE PROJECTION</text>
<text x="188.3" y="31.5">88</text>
<text x="295.2" y="32.5">SECTION</text>
<text x="317.7" y="32.5">A-A</text>
<text x="361.5" y="35.9">4 X</text>
<text x="373.4" y="35.9">M5x0.8mm</text>
<text x="361.5" y="41.2">THRU</text>
<text x="385.5" y="41.2">90</text>
<text x="271.8" y="64.1" transform="rotate(-90 271.8 64.1)">M4x0.7mm THRU</text>
<text x="251.8" y="88.7" transform="rotate(-90 251.8 88.7)">28</text>
<text x="343.6" y="86.4">78,03</text>
<text x="361.2" y="89">H7</text>
<text x="343.6" y="91.7">78,00</text>
<text x="261.8" y="102" transform="rotate(-90 261.8 102)">17,5</text>
<text x="364.7" y="101.5">2 X 45</text>
<text x="387.4" y="101.5">CHAMFER</text>
<text x="238" y="142.9">12,018</text>
<text x="319.9" y="142.9">12,5</text>
<text x="238" y="148.2">12,000</text>
<text x="258.6" y="145.5">H7 THRU</text>
<text x="316.7" y="152.9">25</text>
<text x="114.3" y="161.1">17,5</text>
<text x="311.2" y="162.9">36</text>
<text x="56.8" y="171.1">M4x0.7mm THRU</text>
<text x="133.3" y="173.9">1</text>
<text x="139" y="173.9">X 45</text>
<text x="156" y="173.9">CHAMFER</text>
<text x="191.4" y="173.8">2 X 45</text>
<text x="214" y="173.8">CHAMFER</text>
<text x="305.7" y="172.9">47</text>
<text x="5" y="178.2" transform="rotate(-90 5 178.2)">DO NOT MANUALLY UPDATE</text>
<text x="24.8" y="215">12,018</text>
<text x="24.8" y="220.3">12,000</text>
<text x="45.4" y="217.7">H7 THRU</text>
<text x="114.1" y="247.5">SECTION</text>
<text x="136.7" y="247.5">B-B</text>
<text x="12.4" y="295.1">CAD REFERENCE:</text>
<text x="54" y="295.1">SENSORCOLLAR</text>
</g>
<g font-size="3.9">
<text x="28.4" y="6.5">1</text>
<text x="67.4" y="6.5">2</text>
<text x="107.3" y="6.5">3</text>
<text x="149.4" y="6.5">4</text>
<text x="190.4" y="6.5">5</text>
<text x="231.4" y="6.5">6</text>
<text x="272.4" y="6.5">7</text>
<text x="313.4" y="6.5">8</text>
<text x="354.4" y="6.5">9</text>
<text x="392.3" y="6.5">10</text>
<text x="7.9" y="22.5">A</text>
<text x="413.9" y="22.5">A</text>
<text x="7.9" y="50.4">B</text>
<text x="413.9" y="50.4">B</text>
<text x="7.9" y="78.3">C</text>
<text x="413.9" y="78.3">C</text>
<text x="7.9" y="106.2">D</text>
<text x="413.9" y="106.2">D</text>
<text x="7.9" y="134.1">E</text>
<text x="413.9" y="134.1">E</text>
<text x="7.9" y="161.9">F</text>
<text x="413.9" y="161.9">F</text>
<text x="7.9" y="189.8">G</text>
<text x="413.9" y="189.8">G</text>
<text x="7.9" y="217.7">H</text>
<text x="413.9" y="217.7">H</text>
<text x="7.9" y="245.6">J</text>
<text x="413.9" y="245.6">J</text>
<text x="348.7" y="258.5">Sensor Collar</text>
<text x="379.8" y="269">HSR-1024-02</text>
<text x="7.9" y="273.5">K</text>
<text x="413.9" y="273.5">K</text>
<text x="28.4" y="289.5">1</text>
<text x="67.4" y="289.5">2</text>
<text x="107.3" y="289.5">3</text>
<text x="148.3" y="289.5">4</text>
<text x="190.4" y="289.5">5</text>
<text x="231.4" y="289.5">6</text>
<text x="272.4" y="289.5">7</text>
<text x="313.4" y="289.5">8</text>
<text x="354.4" y="289.5">9</text>
<text x="392.3" y="289.5">10</text>
</g>
<text font-size="3.8" x="156" y="268.2">°</text>
<g font-size="3.3">
<text x="142" y="260.7">All unspecified</text>
<text x="142" y="264.5">chamfers</text>
<text x="142" y="268.2">0.25x45</text>
<text x="12.2" y="276">VER</text>
<text x="22.2" y="276">ECN</text>
<text x="85.2" y="276">DWN</text>
<text x="98.3" y="276">CHKD</text>
<text x="112.3" y="276">APPR</text>
<text x="128.3" y="276">DATE</text>
<text x="344.6" y="276">USED ON</text>
<text x="361.2" y="276">HSR-1000-01</text>
<text x="67.7" y="283.5">VERSIONS</text>
</g>
<g font-size="2.6">
<text x="17.6" y="17.3">PART</text>
<text x="25.4" y="17.3">A3</text>
<text x="30.4" y="17.3">DWG-0</text>
<text x="38.2" y="17.3">1</text>
<text x="143.3" y="254.5">UNSPECIFIED DETAIL</text>
<text x="175.8" y="254.5">UNSPECIFIED TOL.</text>
<text x="204" y="254.5">MATERIAL:</text>
<text x="220.2" y="254.5">Aluminium</text>
<text x="314" y="252.7">TITLE</text>
<text x="15" y="261.5">1</text>
<text x="86.5" y="261.5">HLQ</text>
<text x="126.1" y="261.5">02.03.22</text>
<text x="204" y="261.5">FINISH:</text>
<text x="217.2" y="261.5">Burr free</text>
<text x="314" y="263.2">DOCUMENT REFERENCE NUMBER</text>
<text x="384.9" y="263.2">PART NUMBER</text>
<text x="39.1" y="275.7">DETAILS OF MODIFICATION</text>
<text x="314.6" y="283.4">ALL CHANGES LISTED ON:</text>
</g>
<g font-size="2.3">
<text x="281.6" y="253">DRAWN BY</text>
<text x="284.2" y="255.6">HLQ</text>
<text x="299.8" y="255.6">02.03.22</text>
<text x="301.7" y="253">DATE</text>
<text x="280.3" y="260">CHECKED BY</text>
<text x="301.7" y="260">DATE</text>
<text x="279.7" y="267">APPROVED BY</text>
<text x="301.7" y="267">DATE</text>
<text x="279.7" y="275.6">SHEET SCALE</text>
<text x="301" y="275.6">1,000</text>
<text x="280.3" y="281.8">ESTIMATED</text>
<text x="281" y="284.4">MASS KG.</text>
</g>
<g font-size="2">
<text x="48.2" y="10.4">SHEET</text>
<text x="47.4" y="12.6">1 of 1</text>
</g>
</svg>
